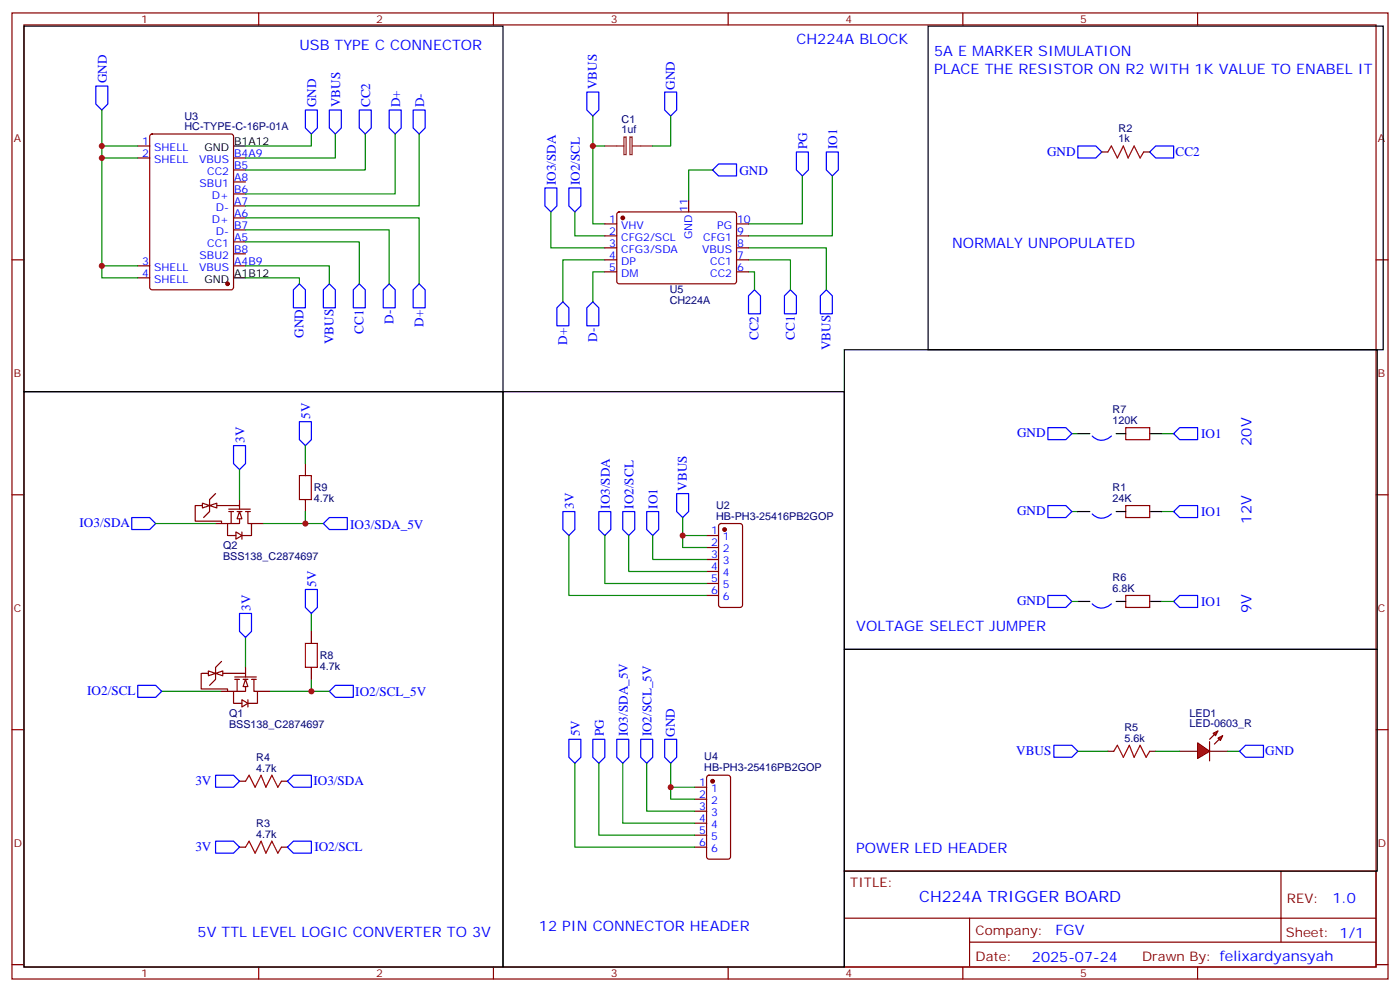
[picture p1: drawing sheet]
<svg xmlns="http://www.w3.org/2000/svg" width="412mm" height="292mm" viewBox="0 0 412 292" stroke-linecap="round" stroke-linejoin="round" font-family="sans-serif">
<g fill="none" stroke="#870000" stroke-width=".35">
<path d="M3.5 3.8h405.4v284.3h-405.4zM7.1 7.3h398.2v277.3h-398.2zM76.2 3.8v3.5M145.3 3.8v3.5M214.5 3.8v3.5M283.6 3.8v3.5M352.8 3.8v3.5M44.3 39.6l.5-.2h23.3l.6 .5 .1 44.7-.5 .6-23.5 .1-.6-.5-.1-44.7zM40.6 46.5h3.5M40.6 43h3.5M68.8 46.5h3.5M68.8 50h3.5"/>
<path d="M68.8 53.6h3.5M68.8 57.1h3.5M324.6 44.7h1.7M336.9 44.7h1.8M3.5 76.5h3.6M40.6 78.2h3.5M68.8 78.2h3.5M68.8 60.6h3.5M68.8 64.1h3.5M68.8 67.7h3.5M68.8 71.2h3.5M68.8 74.7h3.5"/>
<path d="M405.3 76.5h3.6M40.6 81.8h3.5M3.5 145.6h3.6M208.1 157.6h3.6M211.9 154.3l.5-.2h5.6l.7 .4v23.6l-.4 .6-5.9 .1-.7-.5v-23.5zM405.3 145.6h3.6M208.1 161.1h3.6M208.1 164.7h3.6M208.1 168.2h3.6M208.1 171.7h3.6M208.1 175.3h3.6M3.5 214.8h3.6"/>
<path d="M405.3 214.8h3.6M70.6 229.9h1.7M82.9 229.9h1.8M204.6 231.7h3.5M204.6 235.2h3.5M204.6 238.8h3.5M208.4 228.4l.4-.2h5.7l.6 .4 .1 23.6-.5 .6-5.9 .1-.6-.5-.1-23.5zM326.3 221.1h1.8M338.7 221.1h1.7M70.6 249.3h1.7M82.9 249.3h1.8M204.6 242.3h3.5"/>
<path d="M204.6 245.8h3.5M204.6 249.3h3.5M248.7 256.4h156.6v28.2h-156.6zM377.3 256.4v20.9M248.7 270.2h156.5M285.6 277.3h119.6M285.6 270.2v14.2M3.5 283.9h3.6M76.2 284.6v3.5M145.3 284.6v3.5M214.5 284.6v3.5M283.6 284.6v3.5"/>
<path d="M352.8 284.6v3.5M405.3 283.9h3.6"/>
</g>
<g fill="none" stroke="#00f" stroke-width=".35">
<path d="M28.2 25.3h3.5v5.3l-1.7 1.8-1.8-1.8zM90 32.4h3.5v5.3l-1.8 1.7-1.7-1.7zM97 32.4h3.5v5.3l-1.7 1.7-1.8-1.7zM105.8 32.4h3.6v5.3l-1.8 1.7-1.8-1.7zM114.7 32.4h3.5v5.3l-1.8 1.7-1.7-1.7zM121.7 32.4h3.5v5.3l-1.7 1.7-1.8-1.7zM172.9 27.1h3.5v5.3l-1.8 1.7-1.7-1.7zM195.8 27.1h3.5v5.3l-1.7 1.7-1.8-1.7zM160.5 55.3h3.5v5.3l-1.7 1.8-1.8-1.8zM167.6 55.3h3.5v5.3l-1.8 1.8-1.7-1.8zM211.7 48.3h5.3v3.5h-5.3l-1.8-1.8zM234.6 44.7h3.5v5.3l-1.7 1.8-1.8-1.8z"/>
<path d="M243.4 44.7h3.5v5.3l-1.7 1.8-1.8-1.8zM317.5 43h5.3l1.8 1.7-1.8 1.8h-5.3zM338.7 44.7l1.7-1.7h5.3v3.5h-5.3zM86.4 85.3l1.8-1.8 1.8 1.8v5.3h-3.6zM95.2 85.3l1.8-1.8 1.8 1.8v5.3h-3.6zM105.8 83.5l1.8 1.8v5.3h-3.5v-5.3zM114.7 83.5l1.7 1.8v5.3h-3.5v-5.3zM123.5 83.5l1.7 1.8v5.3h-3.5v-5.3zM165.8 88.8l1.8 1.8v5.3h-3.6v-5.3zM174.6 88.8l1.8 1.8v5.3h-3.5v-5.3zM222.2 85.3l1.8 1.8v5.3h-3.5v-5.3zM232.8 85.3l1.8 1.8v5.3h-3.5v-5.3z"/>
<path d="M243.4 85.3l1.8 1.8v5.3h-3.5v-5.3zM165.8 150.6h3.5v5.3l-1.7 1.7-1.8-1.7zM176.4 150.6h3.5v5.3l-1.7 1.7-1.8-1.7zM183.4 150.6h3.6v5.3l-1.8 1.7-1.8-1.7zM190.5 150.6h3.5v5.3l-1.7 1.7-1.8-1.7zM199.3 145.3h3.5v5.3l-1.7 1.7-1.8-1.7zM308.7 175.3h5.3l1.7 1.7-1.7 1.8h-5.3zM345.7 177l1.8-1.7h5.3v3.5h-5.3zM174.6 217.6h3.6v5.3l-1.8 1.7-1.8-1.7zM181.7 217.6h3.5v5.3l-1.8 1.7-1.7-1.7zM188.7 217.6h3.6v5.3l-1.8 1.7-1.8-1.7zM195.8 217.6h3.5v5.3l-1.7 1.7-1.8-1.7z"/>
<path d="M63.5 228.2h5.3l1.8 1.7-1.8 1.8h-5.3zM84.7 229.9l1.7-1.7h5.3v3.5h-5.3zM63.5 247.6h5.3l1.8 1.7-1.8 1.8h-5.3zM84.7 249.3l1.7-1.7h5.3v3.5h-5.3z"/>
</g>
<path d="M68.8 43h3.5M68.8 81.8h3.5" fill="none" stroke="#000" stroke-width=".35"/>
<g fill="#870000" stroke="#870000" stroke-width=".35">
<circle cx="67" cy="83.5" r=".53"/>
<circle cx="213.4" cy="155.9" r=".53"/>
<circle cx="209.9" cy="229.9" r=".53"/>
</g>
<g fill="none" stroke="#008700" stroke-width=".35">
<path d="M30 32.4v49.4h10.6M91.7 39.4v3.6h-19.4M98.8 39.4v7.1h-26.5M107.6 39.4v10.6h-35.3M116.4 39.4v17.7h-44.1M123.5 39.4v21.2h-51.2M174.6 34.1v8.9h3.6M197.6 34.1v8.9h-5.3M30 46.5h10.6M30 43h10.6M174.6 43v22.9h3.6M236.4 51.8v14.1h-15.9"/>
<path d="M245.2 51.8v17.6h-24.7M30 78.2h10.6M72.3 78.2h24.7v5.3M72.3 71.2h33.5v12.3M72.3 67.7h42.4v15.8M72.3 64.1h51.2v19.4M162.3 62.4v10.6h15.9M169.3 62.4v7h8.9M178.2 76.5h-12.4v12.3M220.5 76.5h12.3v8.8M220.5 73h22.9v12.3M72.3 81.8h15.9v1.7"/>
<path d="M178.2 80h-3.6v8.8M220.5 80h1.7v5.3M167.6 157.6v17.7h40.5M178.2 157.6v14.1h29.9M185.2 157.6v10.6h22.9M192.3 157.6v7.1h15.8M201.1 152.3v8.8h7M201.1 157.6h7M176.4 224.6v21.2h28.2M183.4 224.6v17.7h21.2M190.5 224.6v14.2h14.1M197.6 224.6v10.6h7"/>
<path d="M197.6 231.7h7"/>
</g>
<path d="M326.3 44.7l1.1-1.7 1.7 3.5 1.8-3.5 1.4 3.5 1.8-3.5 1.7 3.5 1.1-1.8M72.3 229.9l1.1-1.7 1.7 3.5 1.8-3.5 1.4 3.5 1.8-3.5 1.7 3.5 1.1-1.8M328.1 221.1l1-1.7 1.8 3.5 1.8-3.5 1.4 3.5 1.7-3.5 1.8 3.5 1.1-1.8M72.3 249.3l1.1-1.7 1.7 3.5 1.8-3.5 1.4 3.5 1.8-3.5 1.7 3.5 1.1-1.8" fill="none" stroke="#a10000" stroke-width=".35"/>
<path d="M178.2 43h5.6M183.8 40.3h.6v5.2h-.6zM185.6 40.3h.6v5.2h-.6zM186.3 43h6" fill="none" stroke="#8c2424" stroke-width=".35"/>
<g fill="#f00" stroke="#870000" stroke-width=".35">
<path d="M352.8 218.7l3.5 2.4-3.5 2.1z"/>
<path d="M356.3 218.3v5.6z"/>
</g>
<g fill="#870000" stroke="#870000" stroke-width=".35">
<path d="M356.3 217.6l1.4-1.4z"/>
<path d="M357.7 219l1.4-1.4z"/>
</g>
<g fill="#f00" stroke="#870000" stroke-width=".35">
<path d="M357.4 215.8l1.4-.7-.7 1.4z"/>
<path d="M358.8 217.2l1.4-.7-.7 1.4z"/>
</g>
<g fill="none" stroke="#870000" stroke-width=".35">
<path d="M63.5 154.1h3.5M67.4 150.6h1.4M67.4 149.9h6.3M68.1 150.6v3.5M69.5 156.6l1.8 1-1.8 1.1zM69.8 150.6h1.5M70.6 150.6v3.5h-3.6v3.5h2.5M70.6 147v2.9M71.3 156.6v2.1M72.3 150.6h1.4M73 150.6v3.5h1.1v3.5h-2.8M74.1 154.1h3.5"/>
<path d="M347.5 221.1h5.3M356.3 221.1h5.3"/>
</g>
<path d="M315.7 127.6h1.8M342.2 127.6h3.5M315.7 150.6h1.8M342.2 150.6h3.5M315.7 177h1.8M342.2 177h3.5M317.5 221.1h8.8M340.4 221.1h7.1M361.6 221.1h3.5" fill="none" stroke="#008700" stroke-width=".35"/>
<path d="M308.7 125.9h5.3l1.7 1.7-1.7 1.8h-5.3zM321.7 128.3a3.9 3.9 0 0 0 5.7 0M345.7 127.6l1.8-1.7h5.3v3.5h-5.3zM308.7 148.8h5.3l1.7 1.8-1.7 1.7h-5.3zM321.7 151.3a3.9 3.9 0 0 0 5.7 0M345.7 150.6l1.8-1.8h5.3v3.5h-5.3zM321.7 177.7a3.9 3.9 0 0 0 5.7 0M310.4 219.4h5.3l1.8 1.7-1.8 1.8h-5.3zM365.1 221.1l1.8-1.7h5.3v3.5h-5.3z" fill="none" stroke="#00f" stroke-width=".35"/>
<path d="M317.5 127.6h3.5M328.8 127.6h2.8M338.7 127.6h3.5M317.5 150.6h3.5M328.8 150.6h2.8M338.7 150.6h3.5M317.5 177h3.5M328.8 177h2.8M338.7 177h3.5" fill="none" stroke="#000" stroke-width=".35"/>
<path d="M331.6 125.9h7.1v3.5h-7.1zM331.6 148.8h7.1v3.5h-7.1zM331.6 175.3h7.1v3.5h-7.1z" fill="none" stroke="#a10000" stroke-width=".35"/>
<path d="M70.6 150.6l.7 2.1h-1.5z" fill="#fff" stroke="#870000" stroke-width=".35"/>
<path d="M63.5 148.8h7.1" fill="none" stroke="#870000" stroke-width=".35"/>
<g fill="#fff" stroke="#870000" stroke-width=".35">
<path d="M61.7 148.8l2.2-.7v1.4z"/>
<path d="M59.6 148.1l2.1 .7-2.1 .7z"/>
</g>
<g fill="none" stroke="#870000" stroke-width=".35">
<path d="M90 136.5v3.5M59.6 148.8h-2.1v4.6h7.8v.7M63.5 145.3l-1.8 1.7v3.6l-1.7 1.7M90 147v3.6M69.1 200h1.5M69.1 199.2h6.4M69.8 200v3.5M71.6 200h1.4M72.3 200v3.5h-3.5v3.5h2.5M72.3 196.4v2.8M74.1 200h1.4M74.8 200v3.5h1v3.5h-2.8"/>
<path d="M91.7 185.8v3.6M91.7 196.4v3.6M65.3 203.5h3.5M71.3 206l1.7 1-1.7 1.1zM73 206v2.1M75.8 203.5h3.6"/>
</g>
<path d="M68.8 131.2h3.5v5.3l-1.7 1.7-1.8-1.7zM88.2 124.1h3.5v5.3l-1.7 1.8-1.8-1.8zM38.8 152.3h5.3l1.8 1.8-1.8 1.8h-5.3zM95.2 154.1l1.8-1.8h5.3v3.6h-5.3zM90 173.5h3.5v5.3l-1.8 1.8-1.7-1.8zM70.6 180.6h3.5v5.2l-1.8 1.8-1.7-1.8zM40.6 201.7h5.3l1.7 1.8-1.7 1.7h-5.3zM97 203.5l1.8-1.8h5.3v3.5h-5.3zM167.6 217.6h3.5v5.3l-1.8 1.7-1.7-1.7z" fill="none" stroke="#00f" stroke-width=".35"/>
<path d="M70.6 138.2v8.8M90 131.2v5.3M45.9 154.1h17.6M77.6 154.1h17.6M90 150.6v3.5M72.3 187.6v8.8M91.7 180.6v5.2M91.7 200v3.5M47.6 203.5h17.7M79.4 203.5h17.6M169.3 224.6v24.7h35.3" fill="none" stroke="#008700" stroke-width=".35"/>
<path d="M88.2 140h3.5v7h-3.5zM90 189.4h3.5v7h-3.5z" fill="none" stroke="#a10000" stroke-width=".35"/>
<path d="M72.3 200l.7 2.1h-1.4z" fill="#fff" stroke="#870000" stroke-width=".35"/>
<path d="M65.3 198.2h7" fill="none" stroke="#870000" stroke-width=".35"/>
<g fill="#fff" stroke="#870000" stroke-width=".35">
<path d="M63.5 198.2l2.1-.7v1.4z"/>
<path d="M61.4 197.5l2.1 .7-2.1 .7z"/>
</g>
<g fill="none" stroke="#870000" stroke-width=".35">
<path d="M202.8 58.8v3.6M178.2 65.9h3.5M178.2 69.4h3.5M178.2 73h3.5M178.2 76.5h3.5M181.9 62.6l.5-.2h34.1l.5 .7-.1 20-.6 .4h-34.2l-.4-.7v-19.7zM217 65.9h3.5M217 69.4h3.5M217 73h3.5M217 76.5h3.5M178.2 80h3.5M217 80h3.5"/>
<path d="M61.4 198.2h-2.1v4.6h7.7v.7M65.3 194.7l-1.8 1.7v3.6l-1.8 1.7"/>
</g>
<circle cx="183.4" cy="64.1" r=".53" fill="#870000" stroke="#870000" stroke-width=".35"/>
<path d="M209.9 50h-7.1v8.8" fill="none" stroke="#008700" stroke-width=".35"/>
<path d="M7.1 7.7h141.1v107.6h-141.1zM273.4 7.7h134.1v95.2h-134.1zM7.1 115.3h141.1v169.3h-141.1zM148.2 115.3h100.5v169.3h-100.5zM248.7 102.9h157v88.2h-157zM248.7 191.1h157v65.3h-157z" fill="none" stroke="#000" stroke-width=".35"/>
<g fill="#c00">
<circle cx="30" cy="78.2" r=".88"/>
<circle cx="30" cy="46.5" r=".88"/>
<circle cx="30" cy="43" r=".88"/>
<circle cx="201.1" cy="157.6" r=".88"/>
<circle cx="197.6" cy="231.7" r=".88"/>
<circle cx="174.6" cy="43" r=".88"/>
<circle cx="90" cy="154.1" r=".88"/>
<circle cx="91.7" cy="203.5" r=".88"/>
</g>
<text font-size="4.6" fill="#00f" x="270.8" y="265.4">CH224A TRIGGER BOARD</text>
<g font-size="4.2" fill="#00f">
<text x="88.2" y="14.7">USB TYPE C CONNECTOR</text>
<text x="234.6" y="13">CH224A BLOCK</text>
<text x="275.2" y="16.5">5A E MARKER SIMULATION</text>
<text x="275.2" y="21.8">PLACE THE RESISTOR ON R2 WITH 1K VALUE TO ENABEL IT</text>
<text x="280.5" y="73">NORMALY UNPOPULATED</text>
<text x="368.7" y="131.2" transform="rotate(-90 368.7 131.2)">20V</text>
<text x="368.7" y="154.1" transform="rotate(-90 368.7 154.1)">12V</text>
<text x="252.2" y="185.8">VOLTAGE SELECT JUMPER</text>
<text x="368.7" y="180.6" transform="rotate(-90 368.7 180.6)">9V</text>
<text x="252.2" y="251.1">POWER LED HEADER</text>
<text x="392.5" y="265.7">1.0</text>
<text x="58.2" y="275.8">5V TTL LEVEL LOGIC CONVERTER TO 3V</text>
<text x="158.7" y="274">12 PIN CONNECTOR HEADER</text>
<text x="310.9" y="275.2">FGV</text>
<text x="304" y="283">2025-07-24</text>
</g>
<g font-size="3.9" fill="#00f">
<text x="31.4" y="24.5" transform="rotate(-90 31.4 24.5)">GND</text>
<text x="175.8" y="26.2" transform="rotate(-90 175.8 26.2)">VBUS</text>
<text x="198.8" y="26.4" transform="rotate(-90 198.8 26.4)">GND</text>
<text x="93.2" y="31.5" transform="rotate(-90 93.2 31.5)">GND</text>
<text x="100.2" y="31.5" transform="rotate(-90 100.2 31.5)">VBUS</text>
<text x="109" y="31.5" transform="rotate(-90 109 31.5)">CC2</text>
<text x="117.9" y="31.5" transform="rotate(-90 117.9 31.5)">D+</text>
<text x="124.9" y="31.5" transform="rotate(-90 124.9 31.5)">D-</text>
<text x="237.8" y="43.9" transform="rotate(-90 237.8 43.9)">PG</text>
<text x="246.6" y="43.9" transform="rotate(-90 246.6 43.9)">IO1</text>
<text x="308.5" y="45.8">GND</text>
<text x="346.3" y="46">CC2</text>
<text x="217.8" y="51.5">GND</text>
<text x="163.7" y="54.5" transform="rotate(-90 163.7 54.5)">IO3/SDA</text>
<text x="170.8" y="54.5" transform="rotate(-90 170.8 54.5)">IO2/SCL</text>
<text x="115.9" y="95.3" transform="rotate(-90 115.9 95.3)">D-</text>
<text x="89.5" y="99.5" transform="rotate(-90 89.5 99.5)">GND</text>
<text x="98.3" y="101.3" transform="rotate(-90 98.3 101.3)">VBUS</text>
<text x="107.1" y="98.2" transform="rotate(-90 107.1 98.2)">CC1</text>
<text x="124.7" y="96.1" transform="rotate(-90 124.7 96.1)">D+</text>
<text x="167.1" y="101.4" transform="rotate(-90 167.1 101.4)">D+</text>
<text x="175.9" y="100.6" transform="rotate(-90 175.9 100.6)">D-</text>
<text x="223.4" y="100.1" transform="rotate(-90 223.4 100.1)">CC2</text>
<text x="234.1" y="100" transform="rotate(-90 234.1 100)">CC1</text>
<text x="244.7" y="103.1" transform="rotate(-90 244.7 103.1)">VBUS</text>
<text x="91.4" y="123.3" transform="rotate(-90 91.4 123.3)">5V</text>
<text x="72" y="130.3" transform="rotate(-90 72 130.3)">3V</text>
<text x="299.6" y="128.7">GND</text>
<text x="353.8" y="128.9">IO1</text>
<text x="169" y="149.7" transform="rotate(-90 169 149.7)">3V</text>
<text x="179.6" y="149.7" transform="rotate(-90 179.6 149.7)">IO3/SDA</text>
<text x="186.7" y="149.7" transform="rotate(-90 186.7 149.7)">IO2/SCL</text>
<text x="193.7" y="149.7" transform="rotate(-90 193.7 149.7)">IO1</text>
<text x="202.3" y="144.4" transform="rotate(-90 202.3 144.4)">VBUS</text>
<text x="23.4" y="155.1">IO3/SDA</text>
<text x="103.2" y="155.6">IO3/SDA_5V</text>
<text x="299.6" y="151.6">GND</text>
<text x="353.8" y="151.8">IO1</text>
<text x="93.2" y="172.7" transform="rotate(-90 93.2 172.7)">5V</text>
<text x="73.8" y="179.7" transform="rotate(-90 73.8 179.7)">3V</text>
<text x="299.6" y="178">GND</text>
<text x="353.8" y="178.3">IO1</text>
<text x="25.7" y="204.6">IO2/SCL</text>
<text x="104.7" y="204.8">IO2/SCL_5V</text>
<text x="170.8" y="216.8" transform="rotate(-90 170.8 216.8)">5V</text>
<text x="177.8" y="216.8" transform="rotate(-90 177.8 216.8)">PG</text>
<text x="184.9" y="216.8" transform="rotate(-90 184.9 216.8)">IO3/SDA_5V</text>
<text x="191.9" y="216.8" transform="rotate(-90 191.9 216.8)">IO2/SCL_5V</text>
<text x="198.8" y="216.9" transform="rotate(-90 198.8 216.9)">GND</text>
<text x="299.4" y="222.2">VBUS</text>
<text x="372.7" y="222.1">GND</text>
<text x="57.6" y="231">3V</text>
<text x="92.3" y="231.1">IO3/SDA</text>
<text x="57.6" y="250.4">3V</text>
<text x="92.6" y="250.5">IO2/SCL</text>
</g>
<g font-size="3.9" fill="#800">
<text x="250.5" y="261">TITLE:</text>
<text x="379.1" y="265.7">REV:</text>
<text x="287.4" y="275.2">Company:</text>
<text x="378.7" y="275.8">Sheet: 1/1</text>
<text x="287.4" y="282.9">Date:</text>
<text x="336.4" y="282.9">Drawn By: felixardyansyah</text>
</g>
<g font-size="3.2" fill="#800">
<text x="41.6" y="6.8">1</text>
<text x="110.8" y="6.8">2</text>
<text x="179.9" y="6.8">3</text>
<text x="249.1" y="6.8">4</text>
<text x="318.2" y="6.8">5</text>
<text x="4.1" y="41.9">A</text>
<text x="405.9" y="41.9">A</text>
<text x="4.1" y="111.1">B</text>
<text x="405.9" y="111.1">B</text>
<text x="4.1" y="180.2">C</text>
<text x="405.9" y="180.2">C</text>
<text x="4.1" y="249.3">D</text>
<text x="405.9" y="249.3">D</text>
<text x="41.6" y="287.6">1</text>
<text x="110.8" y="287.6">2</text>
<text x="179.9" y="287.6">3</text>
<text x="249.1" y="287.6">4</text>
<text x="318.2" y="287.6">5</text>
</g>
<g font-size="3.2" fill="#000080">
<text x="54.3" y="35.3">U3</text>
<text x="54.3" y="38.4">HC-TYPE-C-16P-01A</text>
<text x="183.1" y="39.3">1uf</text>
<text x="183.1" y="36.1">C1</text>
<text x="329.5" y="41.9">1k</text>
<text x="329.5" y="38.7">R2</text>
<text x="197.3" y="89.5">CH224A</text>
<text x="197.3" y="86.4">U5</text>
<text x="327.7" y="124.8">120K</text>
<text x="327.7" y="121.6">R7</text>
<text x="92.4" y="147.8">4.7k</text>
<text x="92.4" y="144.7">R9</text>
<text x="211" y="149.7">U2</text>
<text x="327.7" y="147.7">24K</text>
<text x="327.7" y="144.6">R1</text>
<text x="211" y="152.9">HB-PH3-25416PB2GOP</text>
<text x="65.7" y="161.7">Q2</text>
<text x="65.7" y="164.9">BSS138_C2874697</text>
<text x="327.7" y="171">R6</text>
<text x="327.7" y="174.2">6.8K</text>
<text x="94.2" y="197.2">4.7k</text>
<text x="94.2" y="194">R8</text>
<text x="67.5" y="214.2">BSS138_C2874697</text>
<text x="67.5" y="211.1">Q1</text>
<text x="331.2" y="215.2">R5</text>
<text x="350.4" y="214.1">LED-0603_R</text>
<text x="350.4" y="211">LED1</text>
<text x="331.2" y="218.3">5.6k</text>
<text x="75.5" y="227.1">4.7k</text>
<text x="75.5" y="223.9">R4</text>
<text x="207.4" y="227">HB-PH3-25416PB2GOP</text>
<text x="207.4" y="223.8">U4</text>
<text x="75.5" y="243.3">R3</text>
<text x="75.5" y="246.5">4.7k</text>
</g>
<g font-size="3.2" fill="#00f">
<text x="41.9" y="46.1">2</text>
<text x="41.9" y="42.6">1</text>
<text x="45.4" y="47.9">SHELL</text>
<text x="45.4" y="44.4">SHELL</text>
<text x="58.7" y="47.9">VBUS</text>
<text x="69" y="46.1">B4A9</text>
<text x="61" y="51.4">CC2</text>
<text x="69" y="49.7">B5</text>
<text x="69" y="53.2">A8</text>
<text x="58.8" y="55">SBU1</text>
<text x="62.4" y="58.5">D+</text>
<text x="69" y="56.7">B6</text>
<text x="62.4" y="65.5">D+</text>
<text x="63.6" y="62">D-</text>
<text x="69" y="60.3">A7</text>
<text x="69" y="63.8">A6</text>
<text x="179.5" y="65.5">1</text>
<text x="202.5" y="62.4" transform="rotate(-90 202.5 62.4)">11</text>
<text x="217.1" y="65.5">10</text>
<text x="63.6" y="69.1">D-</text>
<text x="69" y="67.3">B7</text>
<text x="69" y="70.8">A5</text>
<text x="179.5" y="69.1">2</text>
<text x="183" y="67.3">VHV</text>
<text x="183" y="70.8">CFG2/SCL</text>
<text x="203.9" y="70.4" transform="rotate(-90 203.9 70.4)">GND</text>
<text x="207.1" y="70.8">CFG1</text>
<text x="211.3" y="67.3">PG</text>
<text x="217.1" y="69.1">9</text>
<text x="41.9" y="77.9">3</text>
<text x="58.8" y="76.1">SBU2</text>
<text x="61" y="72.6">CC1</text>
<text x="69" y="74.4">B8</text>
<text x="69" y="77.9">A4B9</text>
<text x="179.5" y="72.6">3</text>
<text x="179.5" y="76.1">4</text>
<text x="183" y="74.4">CFG3/SDA</text>
<text x="183" y="77.9">DP</text>
<text x="206.8" y="74.4">VBUS</text>
<text x="209.2" y="77.9">CC1</text>
<text x="217.1" y="76.1">7</text>
<text x="217.1" y="72.6">8</text>
<text x="41.9" y="81.4">4</text>
<text x="45.4" y="83.2">SHELL</text>
<text x="45.4" y="79.7">SHELL</text>
<text x="58.7" y="79.7">VBUS</text>
<text x="179.5" y="79.7">5</text>
<text x="183" y="81.4">DM</text>
<text x="209.2" y="81.4">CC2</text>
<text x="217.1" y="79.7">6</text>
<text x="209.5" y="157.3">1</text>
<text x="209.5" y="160.8">2</text>
<text x="213" y="159">1</text>
<text x="209.5" y="164.3">3</text>
<text x="209.5" y="167.9">4</text>
<text x="213" y="162.6">2</text>
<text x="213" y="166.1">3</text>
<text x="209.5" y="171.4">5</text>
<text x="213" y="169.6">4</text>
<text x="213" y="173.1">5</text>
<text x="209.5" y="174.9">6</text>
<text x="213" y="176.7">6</text>
<text x="205.9" y="231.4">1</text>
<text x="209.4" y="233.1">1</text>
<text x="205.9" y="234.9">2</text>
<text x="205.9" y="238.4">3</text>
<text x="209.4" y="236.6">2</text>
<text x="205.9" y="241.9">4</text>
<text x="205.9" y="245.5">5</text>
<text x="209.4" y="240.2">3</text>
<text x="209.4" y="243.7">4</text>
<text x="205.9" y="249">6</text>
<text x="209.4" y="247.2">5</text>
<text x="209.4" y="250.8">6</text>
</g>
<g font-size="3.2">
<text x="60.2" y="44.4">GND</text>
<text x="69" y="42.6">B1A12</text>
<text x="60.2" y="83.2">GND</text>
<text x="69" y="81.4">A1B12</text>
</g>
</svg>
